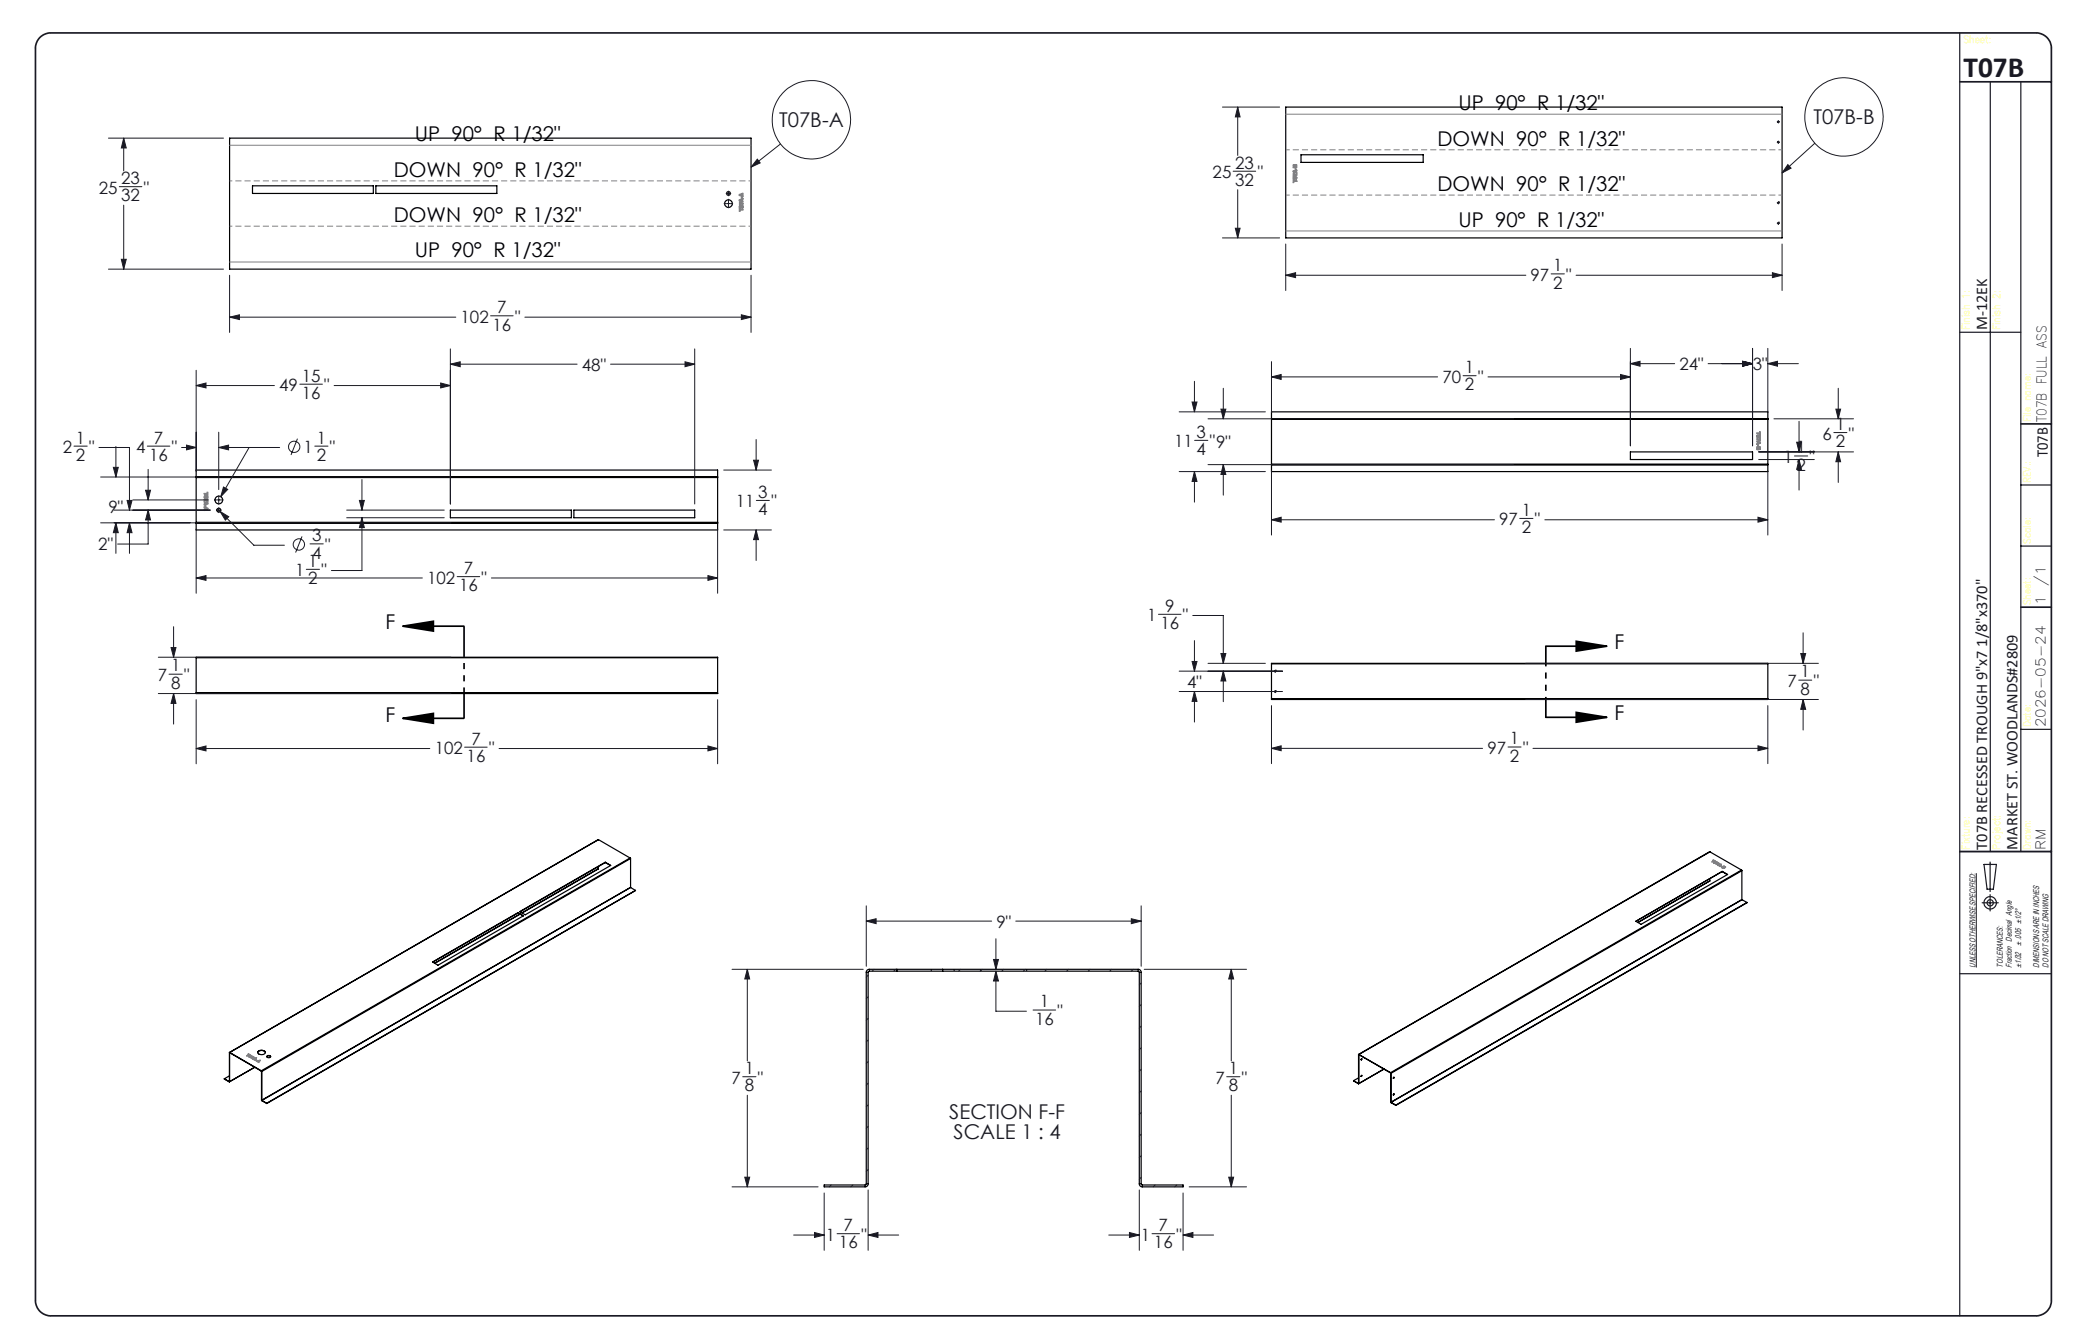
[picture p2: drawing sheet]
<svg xmlns="http://www.w3.org/2000/svg" width="432mm" height="279mm" viewBox="0 0 432 279" stroke-linecap="round" stroke-linejoin="round" font-family="sans-serif">
<g fill="none" stroke="#191924" stroke-width=".21">
<path d="M22.5 28.7h24M24.8 38.8h4.7M25.7 28.7l.5 2.1h-1zM25.7 28.7v6.8M151.4 39.7v.3M157.4 33.1l.6 .8-1.9 .8zM162.3 29.9l-6.2 4.8M254.1 22.3h11.9M256.4 35.6h4.7M257.3 22.3l.5 2h-1zM257.3 22.3v10M257.3 39.4v10.1"/>
<path d="M369.5 25.3h.1M369.5 29.6h.1M369.6 25.3h.2M369.6 29.6h.2M369.7 25.1h.1M369.7 25.2v.2M369.7 25.5v.1M369.7 29.3v.1M369.7 29.5v.2M369.7 29.8h.1M369.9 25.3h.1M369.9 29.6h.1"/>
<path d="M371.7 34.2l.7 .8-1.9 .9zM377.3 29.8l-6.8 6.1M22.5 56h24M25.2 53.9h1l-.5 2.1zM25.7 42.7v13.3M47.7 57.2v11.9M150.5 42.3h.7M151 40.2h.2M151.3 40.2h.3M151.3 42.3h.3M151.4 40.1v.2M151.4 40.4v.3"/>
<path d="M151.4 41.4v.7M151.4 42.2v.2M151.4 42.5v.7M151.7 40.2h.2M151.7 42.3h.6M156.1 57.2v11.9M254.1 49.5h11.9M256.8 47.4h1l-.5 2.1zM267.3 57.2l2-.5v1zM267.3 50.7v9.7M267.3 57.2h49.9M322.5 56.9h2.7"/>
<path d="M327.7 57.2h42.8M368.5 56.7l2 .5-2 .5zM369.5 46.4h.1M369.5 42.2h.1M369.6 46.4h.2M369.6 42.2h.2M369.7 46.2h.1M369.7 41.9h.1M369.7 42.1v.2M369.7 42.4h.1M369.7 46.3v.2M369.7 46.6h.1"/>
<path d="M369.9 46.4h.1M369.9 42.2h.1M370.5 50.7v9.7M40.8 77v21M47.7 65.9l2.1-.5v1zM47.7 65.9h47.1M62.3 79.9h4.7M91.6 79.6l2 .6-2 .4zM93.6 75.7l2.1-.5v1zM93.6 72.5v32.3M93.6 75.7h26.4M102 65.7h4.7"/>
<path d="M109.1 65.9h47M126.9 75.7h17.5M142.4 75.2l2 .5-2 .5zM144.4 72.5v32.3M154.1 65.4l2 .5-2 .5zM248.3 79.3v6.3M264.3 78.4l2-.5v1zM264.3 75.2v10.6M264.3 78.4h34.6M304.2 78.1h2.7M309.4 78.4h29.5M336.9 77.9l2 .5-2 .5z"/>
<path d="M338.9 75.6l2.1-.5v1zM338.9 72.4v20.3M338.9 75.6h9.3M355.1 75.6h9.2M362.3 75.1l2 .5-2 .5zM364.3 72.4v20.3M367.5 75.6l2-.5v1zM367.5 72.4v13.4M367.5 75.6h6.4M15.4 92.7h2.7M20.6 93h6.3v13M20.9 99.2h72.8"/>
<path d="M23.6 97.2h1l-.5 2zM24.1 92.8v6.4M30.6 92.7h4.7M30.8 97.6v6.3M37.7 93h3.1M38.8 92.5l2 .5-2 .5zM40.8 80.2l2-.6v1zM40.8 80.2h16.2M45.5 93l2-.5v1zM45.5 93h12.6M45.5 89.9v11.9M51.8 93l-5.9 10.3"/>
<path d="M61.8 91.2l-1.3 3.4M65.4 92.7h2.8M69.5 80.2h24.1M75.2 99.7v6.3M150.5 97.7h9.9M156.7 95.7h1l-.5 2zM157.2 91.4v6.3M245.1 98h18M245.1 85.6h18M247.8 83.6h1l-.5 2zM248.3 98l.5 2.1h-1zM248.3 98v6.4"/>
<path d="M248.4 91.5h2.7M251.1 87.1h63.5M251.1 96.6h63.5M253.8 85.1h1l-.5 2zM254.3 96.6l.5 2h-1zM254.3 80.7v6.4M254.3 96.6v6.3M264.3 97.9v13.3M365.6 95.5h11.6M365.6 93.9h19.7M367.5 97.9v13.3M368.8 87.1h16.5"/>
<path d="M373.1 94.8h2.7M373.5 91.9h1l-.5 2zM374 95.5l.5 2.1h-1zM374 87.6v6.3M374 95.5v6.4M381.2 89.9h2.8M381.7 85.1h1l-.5 2zM382.2 93.9l.5 2.1h-1zM382.2 80.7v6.4M382.2 93.9v6.4M20.9 108.7h72.8M23.7 106h20"/>
<path d="M24.1 108.7l.5 2h-1zM24.1 108.7v6.3M26.4 104h1l-.5 2zM26.9 108.7l.5 2h-1zM26.9 108.7v6.3M27.6 103.9h15.7M30.3 101.9h1l-.5 2zM30.8 106l.5 2.1h-1zM30.8 106v7.1h-6.4M40.8 110v13.3M44.6 103.9h.7M45 106h.3"/>
<path d="M45.4 106h.2M45.4 103.9h.2M45.5 103v.7M45.5 103.8v.2M45.5 104.1v.7M45.5 105.6v.2M45.5 105.9v.3M45.5 106.3v.3M45.7 106h.3M45.7 103.9h.7M45.8 106.3l1.8 1.1-.8 .7zM45.8 106.3l7 7h6.3"/>
<path d="M46.5 101.2l.8 .5-1.4 1.6zM62.8 111.5l-1.3 3.4M63.7 118.4h2.7M64.5 113.1h2.7M72.1 106h20.3M72.1 107.6h20.3M74.7 104h1l-.5 2zM75.2 107.6l.5 2.1h-1zM75.2 107.6v11h-6.3M95 119.9h4.7M147.2 119.7l2 .5-2 .5zM149.2 110v13.3"/>
<path d="M150.5 110.2h9.9M157.2 110.2l.5 2h-1zM157.2 110.2v6.3M157.2 104h2.7M264.3 108.1l2-.6v1zM264.3 108.1h46.4M315.9 107.8h2.8M321.2 108.1h46.3M365.5 107.5l2 .6-2 .4zM32.9 136.6h60.8M35.6 134.6h1l-.5 2zM36.1 130.3v6.3"/>
<path d="M40.8 120.2l2-.5v1zM40.8 120.2h47M102.2 120.2h47M240.8 127.7h4.7M245.1 139.5h21.5M247.8 137.5h1l-.5 2zM248 128h6.3v9.9M248.3 133.2v6.3M251.1 137.9h12M253.8 135.9h1l-.5 2zM254.3 139.5l.5 2.1h-1zM254.3 139.5v6.4"/>
<path d="M264.9 139.5h.1M265.1 139.3h.1M265.1 139.4v.2M265.1 139.7v.1M317.2 137.9h60.8M374.4 135.9h1l-.5 2zM374.9 131.6v6.3M32.9 144.2h60.8M35.1 140.2h2.8M36.1 144.2l.5 2h-1zM36.1 144.2v6.3M40.8 155.6l2-.5v1z"/>
<path d="M40.8 145.5v13.3M40.8 155.6h48.6M96.6 155.3h4.7M103.8 155.6h45.4M147.2 155.1l2 .5-2 .5zM149.2 145.5v13.3M245.1 143.8h21.5M248.3 143.8l.5 2h-1zM248.3 143.8v6.3M264.3 155.6l2-.6v1.1zM264.3 146.7v12.1M264.3 155.6h43.9"/>
<path d="M264.9 143.8h.1M265.1 143.5h.1M265.1 143.7v.2M265.1 144h.1M313.5 155.3h2.7M317.2 145.4h60.8M318.7 155.6h48.8M365.5 155l2 .6-2 .5zM367.5 146.7v12.1M373.9 141.4h2.8M374.9 145.4l.5 2.1h-1zM374.9 145.4v6.4"/>
<path d="M180.1 191.5l2-.5v1zM180.1 188.3v12.6M180.1 191.5h26.1M206.6 199.5h1l-.6 2zM207 195.2v6.3M211.2 191.5h26M235.2 191l2 .5-2 .5zM237.2 188.3v12.6M410.9 181.5v19.6M152.2 201.5h27.3M155.4 201.5l.5 2h-1.1zM155.4 201.5v19.1"/>
<path d="M180.5 202.7l-.4 .4M180.5 207.2l-.4 .4M180.5 211.7l-.4 .4M180.5 216.2l-.4 .4M181.7 201.5l-.4 .4M186.2 201.5l-.4 .4M199.7 201.5l-.4 .4M204.2 201.5l-.4 .4M207 201.9l.6 2h-1zM207 201.9v8.3h6.4M208.7 201.5l-.4 .4M213.1 201.5l-.3 .4"/>
<path d="M214.8 210h4.7M217.6 201.5l-.4 .4M222.1 201.5l-.3 .4M226.6 201.5l-.4 .4M231.1 201.5l-.4 .4M235.6 201.5l-.4 .4M237.2 204.4l-.3 .4M237.2 208.8l-.3 .4M237.2 213.3l-.3 .4M237.2 217.8l-.3 .4M237.9 201.5h21.3M256 201.5l.5 2h-1.1z"/>
<path d="M256 201.5v19.1M154.4 223.8h2.8M155.4 227.7v19M180.5 220.7l-.4 .4M180.5 229.7l-.4 .4M180.5 234.2l-.4 .4M180.5 238.7l-.4 .3M180.5 225.2l-.4 .4M237.2 222.3l-.3 .4M237.2 226.8l-.3 .4M237.2 231.3l-.3 .4M237.2 235.8l-.3 .4"/>
<path d="M255 223.8h2.8M256 227.7v19M152.2 246.7h17.9M154.8 244.7h1.1l-.5 2zM165 256.8h6.3M169.3 256.2l2 .6-2 .4zM171.3 248v11.9M172.8 246.3l-.4 .4M174 256.5h4.7M177.3 246.3l-.4 .4M180.5 256.8l2-.6v1zM180.5 243.1l-.4 .5"/>
<path d="M180.5 247.4v12.5M180.5 256.8h6.3M230.5 256.8h6.4M234.8 256.2l2.1 .6-2.1 .4zM236.9 247.4v12.5M237.2 240.3l-.3 .4M237.2 244.8l-.3 .4M239.5 256.5h4.7M240.1 246.3l-.4 .4M244.7 246.3l-.5 .4M246 256.8l2-.6v1zM246 256.8h6.3"/>
<path d="M246 248v11.9M247.2 246.7h12M255.4 244.7h1.1l-.5 2z"/>
<circle cx="168.7" cy="24.9" r="8.2"/>
<circle cx="383.3" cy="24.3" r="8.1"/>
<circle cx="61.2" cy="92.9" r="1.18"/>
<circle cx="62.2" cy="113.2" r="1.17"/>
</g>
<g fill="none" stroke="#191924" stroke-width=".25">
<path d="M407.4 6.8v266.7M413.8 17v160M420.1 17v160M407.4 69.1h12.7M420.1 113.5h6.4M420.1 100.8h6.4M420.1 151.6h6.4M407.4 177h19.1M412.5 179.7h2.5l-.6 5.2h-1.3zM413.7 179.2v6.1M412.1 187.7h3.3M413.7 186v3.4"/>
<path d="M407.4 202.4h19.1"/>
<circle cx="413.7" cy="187.7" r=".66"/>
<circle cx="413.8" cy="187.7" r="1.29"/>
</g>
<path d="M8.2 7.9a3.3 3.3 0 0 1 2.3-1.1h412.8a3.2 3.2 0 0 1 3.2 3.2v260.4a3.2 3.2 0 0 1-3.2 3.1h-412.8a3.2 3.2 0 0 1-3.1-3.1v-260.4a3.2 3.2 0 0 1 .8-2.1zM407.4 17h19.1M420.1 88.1h6.4M420.1 126.2h6.4M407.4 177h19.1" fill="none" stroke="#191924" stroke-width=".35"/>
<g fill="none" stroke="#000" stroke-width=".25">
<path d="M47.7 28.7h108.4v27.3h-108.4zM52.5 38.6h25.1v1.6h-25.1zM78.1 38.6h25.2v1.6h-25.2zM267.3 22.3h103.2v27.2h-103.2zM270.5 32.2h25.4v1.6h-25.4zM40.8 99.2v.1M40.8 99.1v.1M40.8 99.1v-1.4h108.4v1.4M40.8 99.3v9.3M40.8 99.3h108.4M40.8 99.2h108.4M40.8 99.1h108.4"/>
<path d="M149.2 99.2v.1M149.2 99.1v.1M149.2 99.3v9.3M264.3 87.1v.1M264.3 96.5v.1M264.3 87v.1M264.3 96.6h.1M264.3 87v-1.4h103.2v1.4M264.3 96.6v1.4h103.2v-1.4M264.3 87.2v9.3M264.3 87.2h103.2M264.3 87.1h103.2"/>
<path d="M264.3 96.5h103.2M264.3 96.6h103.2M264.3 87h103.2M338.9 93.9h25.4v1.6h-25.4zM367.5 87.1v.1M367.5 96.5v.1M367.5 87v.1M367.5 96.6h.1M367.5 87.2v9.3M40.8 108.6v.1M40.8 108.7v.1M40.8 108.8v1.4h108.4v-1.4"/>
<path d="M40.8 108.6h108.4M40.8 108.7h108.4M40.8 108.8h108.4M93.6 106h25.2v1.6h-25.2zM119.3 106h25.1v1.6h-25.1zM149.2 108.6v.1M149.2 108.7v.1M40.8 136.7v-.1h108.4v.1M40.8 136.7v7.5h108.4v-7.5M40.8 136.7h108.4M264.3 138v-.1h103.2v.1M264.3 138v7.4h103.2v-7.4"/>
<path d="M264.3 138h103.2M40.8 144.1h108.4zM264.3 145.3h103.2M367.5 145.3h.1M124.4 174.6h.1M124.4 174.6l-76.7 44.2M124.4 174.6l6.6 3.8M125.8 179.2v.1M125.8 179.3l-17.7 10.2M125.8 179.3l1.1 .6M131 178.4l.1 .1M131 178.4l-76.7 44.2"/>
<path d="M131.1 178.5l-76.7 44.2M131.1 178.5v6M355.5 177.1l-73 42.1M355.5 177.1l6.6 3.8M107.7 189.7l1.1 .7M107.7 189.7l-17.8 10.3 1.2 .7 17.7-10.3M107.7 189.7v.1M107.7 189.8l-17.7 10.2M107.7 189.8l1.1 .6M108.1 189.5l17.7-10.3 1.2 .7-17.8 10.3zM124.4 180.6l-15.9 9.2M124.4 180.2v.4"/>
<path d="M131.1 184.5h.1M131.1 184.5l-76.7 44.2M131.1 184.5l-76.7 44.3M131.1 184.5l1 .6M132.1 185.1l-76.6 44.2M132.1 185.1l-76.6 44.3M340.1 191.5l17.9-10.3 1.2 .6-18 10.4zM355.5 183.1l-.1 .1M355.5 183.1l-15 8.7M355.5 182.7v.4M358 181.2h.1M358 181.2l-17.9 10.3"/>
<path d="M358 181.2l1.1 .6M362.1 180.9v.1M362.1 180.9l-73 42.1M362.1 187h.1M362.1 181l-72.9 42.1M362.1 181v6M362.1 187l-72.9 42.1M362.2 187l-73 42.2M362.2 187l1 .6M363.2 187.6l-73 42.1M363.2 187.6l-73 42.2M47.7 218.9h.1"/>
<path d="M47.7 218.9v6M47.8 218.8l-.1 .1M47.8 218.8l6.5 3.8M47.8 218.9l6.5 3.8M47.8 218.8v.1M53.6 218.8a.91 .91 0 0 1 1.6 0M53.8 218.5a1.01 1.01 0 0 1 1.4 .3 .88 .88 0 0 1-.8 .5 .88 .88 0 0 1-.8-.6zM55.5 219.7l.4-.2 .4 .2M55.5 219.5a.35 .35 0 0 1 .5-.1 .35 .35 0 0 1 .2 .4l-.6 .1zM90.3 200.2l17.8-10.2-17.7 10.3M180.3 201.7l.3-.2h56a.6 .6 0 0 1 .6 .6v44.1l.2 .1h8.6v.4h-8.5a.6 .6 0 0 1-.6-.6v-44l-.3-.2h-56l-.1 .2v44a.6 .6 0 0 1-.7 .6h-8.5v-.4h8.7l.1-.2v-44.1zM186.4 201.5v.4"/>
<path d="M196 201.5v.4M282.4 219.3h.1M282.4 219.3v5.9M282.5 219.2l-.1 .1M282.5 219.3l6.6 3.8M282.5 219.2v6M282.5 219.2l6.6 3.8M46.6 224.3l1.1 .6M47.7 224.9h.1M47.7 224.8v.1M47.7 223.7l-1.1 .6M53 221.9l-5.3 3"/>
<path d="M54.3 222.7h.1M54.3 222.6l.1 .1M54.3 222.6v.1M54.4 228.7v.1M54.4 222.7h.1M54.4 222.7v6M54.4 228.7h.1M54.4 228.8h.1M54.4 228.8l1.1 .5M54.4 228.8l1.1 .6M55.5 229.3v.1M281.4 224.6l1 .7"/>
<path d="M281.4 224.6l1 .6M282.4 225.2v.1M282.4 225.2h.1M282.4 224.1l-1 .5M282.5 225.2l-.1 .1M283.1 220.1l-.1 .2M283.1 223.6l-.1 .2M287.7 222.2l-5.2 3M287.7 222.2l-5.2 3.1M289.1 223.1h.1M289.1 223l.1 .1M289.1 223v.1"/>
<path d="M289.1 229.1l.1 .1M289.1 223.1v6M289.1 229.1h.1M289.2 229.1h.1M289.2 223.1v6.1M289.2 229.2l1 .5M289.2 229.2l1 .6M289.7 227.4l.1 .1-.1 .1zM289.7 223.9l.1 .1-.1 .2zM289.8 223.9l-.1 .3M289.8 227.4l-.1 .2M290.2 229.7v.1"/>
<circle cx="369.7" cy="25.3" r=".13"/>
<circle cx="369.7" cy="29.6" r=".13"/>
<circle cx="151.4" cy="42.3" r=".78"/>
<circle cx="151.5" cy="40.2" r=".38"/>
<circle cx="369.7" cy="46.4" r=".12"/>
<circle cx="369.7" cy="42.2" r=".12"/>
<circle cx="45.5" cy="103.9" r=".79"/>
<circle cx="45.5" cy="106.1" r=".41"/>
<circle cx="265.1" cy="139.5" r=".14"/>
<circle cx="265.1" cy="143.8" r=".14"/>
<circle cx="283.1" cy="223.7" r=".12"/>
<circle cx="283.1" cy="220.2" r=".12"/>
</g>
<path d="M180.1 202.1h.4M180.8 201.9v-.4M193.6 201.5v.4M198.4 201.9v-.4M203.9 201.5v.4M213.4 201.9v-.4M236.6 201.5v.4M236.9 202.1h.4M179.9 246.3v.4M180.1 246.1h.4M237.3 246.1h-.4M237.5 246.3v.4" fill="none" stroke="#000" stroke-width=".21" stroke-dasharray="1.3 .6" stroke-linecap="butt"/>
<path d="M83.7 130.2l6.4-1v2zM83.7 130.2h12.7M321.3 134.3h12.7M327.7 133.3l6.3 1-6.3 1.1zM83.7 149.3l6.4-1v2.1zM83.7 149.3h12.7M321.3 149.1h12.7M327.7 148.1l6.3 1-6.3 1z" fill="none" stroke="#000" stroke-width=".35"/>
<g fill="none" stroke="#808080" stroke-width=".25">
<path d="M268.9 37.4l.1-.1v.2h.6v.2h-.6l-.1 .3zM268.9 35.6l.7-.3-.1 .5 .1 .2-.7-.2zM268.9 34.3h.3a.21 .21 0 0 1 .3 0 .21 .21 0 0 1 .1 .2v.4h-.7zM268.9 36.8l.5-.1a.34 .34 0 0 1-.1 .6 .34 .34 0 0 1-.4-.3zM268.9 36.1l.4 .2a.16 .16 0 0 1 .2-.1 .16 .16 0 0 1 0 .3l-.5-.2-.1 .3zM269 36.9h.1a.19 .19 0 0 1 .3-.1 .19 .19 0 0 1 0 .3 .19 .19 0 0 1-.3 0zM269 35.7l.3-.1v.2zM269 34.4l.2 .3h-.2zM269.3 35v.3zM269.3 34.4l.2 .3h-.2zM153.7 43.3l.2 .2h.5l.1 .1-.6 .1-.2 .2zM153.7 42.1l.7 .2 .1 .1-.6-.2-.1 .4z"/>
<path d="M153.7 41.6l.7-.3-.1 .5 .2 .1-.8-.2zM153.7 40.4l.7-.2-.1 .5 .2 .2-.7-.3zM153.8 42.8l.5-.1 .2 .3-.2 .2h-.4l-.2-.1zM153.8 42.9h.2a.17 .17 0 0 1 .2-.1 .17 .17 0 0 1 .1 .2h-.4zM153.9 41.6h.3v.1zM153.9 40.5l.3-.1v.2zM154.1 41h.2l-.1 .2zM365.2 90h.6l.1-.3 .1 .7-.2-.2-.6-.1zM365.2 91.2l.6 .2 .1-.3 .1 .5-.7-.2zM365.2 91.7l.8 .2v.2l-.7 .3 .1-.5zM365.3 92.9h.6l.1 .3a.19 .19 0 0 1-.2 .2 .19 .19 0 0 1-.2-.1l-.3 .2zM365.3 90.5h.4a.31 .31 0 0 1 .2 .4 .31 .31 0 0 1-.5 0l-.2-.1z"/>
<path d="M365.4 90.6l.5 .1-.5 .1zM365.4 93h.1v.3h-.1zM365.4 92.5h.2l-.1 .2zM365.5 91.9l.3 .1-.3 .1zM365.7 93h.1v.3zM42.4 102.6h.7l.1-.3v.6l-.1 .1v-.2h-.6zM42.4 104.3l.8 .2v.2l-.7 .3 .1-.5zM42.4 105.4l.7 .2 .1 .2-.7 .3 .1-.5zM42.5 103.8l.6 .2 .1-.3v.4l-.1 .1-.6-.2zM42.5 103.2l.6-.1 .1 .3-.2 .2h-.4l-.2-.2zM42.6 103.3l.1-.1a.19 .19 0 0 1 .3 0 .19 .19 0 0 1 0 .3 .19 .19 0 0 1-.3-.1zM42.7 105.1l.1 .3z"/>
<path d="M42.8 104.5l.2 .1-.2 .1zM42.8 105.7l.2 .1h-.2zM356.1 178.8l.5 .2h-.2l-.5 .2 .4-.3zM356.3 179.2l.4-.1a.19 .19 0 0 1 .3 .2 .19 .19 0 0 1-.3 .2h-.3zM356.4 179.4l.4-.2-.2 .2zM356.7 179.6l.6-.1-.2-.2 .4 .2zM357.1 179.8l.8-.1-.3 .4zM357.4 179.8l.3-.1-.1 .2zM357.8 180.1l.2 .1zM357.9 180.3l.5-.3 .3 .2-.2 .3h-.3zM358.1 180.3l.3 .1zM358.3 180.2l.3 .1z"/>
<path d="M51.6 219.1l.5 .3-.3-.1-.5 .2 .4-.3zM51.8 219.6l.2-.2a.24 .24 0 0 1 .4 .2 .24 .24 0 0 1-.4 .2h-.2zM51.9 219.6l.3-.1-.2 .2zM52.2 220l.5-.2-.2-.2 .4 .2zM52.5 220.1l.8-.1-.3 .4zM52.9 220.1h.2zM53.2 220.4l.2 .1zM53.3 220.6l.8-.1-.3 .4zM53.7 220.6l.2-.1-.1 .2z"/>
</g>
<path d="M96.5 130.2v19.1" fill="none" stroke="#000" stroke-width=".35" stroke-dasharray="6.3 1.3 1.3 1.3 1.3 1.3" stroke-dashoffset="-.1" stroke-linecap="butt"/>
<path d="M321.4 149.1v-14.8" fill="none" stroke="#000" stroke-width=".35" stroke-dasharray="6.3 1.3 1.3 1.3 1.3 1.3" stroke-dashoffset="2.1" stroke-linecap="butt"/>
<path d="M47.7 37.6h108.5M156.2 47h-108.5" fill="none" stroke="#808080" stroke-width=".21" stroke-dasharray="1.3 .6" stroke-dashoffset=".7" stroke-linecap="butt"/>
<path d="M267.3 31.1h103.2M370.5 40.6h-103.2" fill="none" stroke="#808080" stroke-width=".21" stroke-dasharray="1.3 .6" stroke-dashoffset=".5" stroke-linecap="butt"/>
<path d="M47.7 30.2h108.4M267.3 23.7h103.2M47.7 54.5h108.4M267.3 48h103.2" fill="none" stroke="#808080" stroke-width=".21"/>
<path d="M83.7 130.2l6.4-1v2zM83.7 149.3l6.4-1v2.1zM327.7 148.1l6.3 1-6.3 1zM327.7 133.3l6.3 1-6.3 1.1z" fill="#000"/>
<g fill="#191924">
<path d="M35.6 134.6h1l-.5 2zM36.1 144.2l.5 2h-1zM147.2 155.1l2 .5-2 .5zM40.8 155.6l2-.5v1zM23.6 97.2h1l-.5 2zM24.1 108.7l.5 2h-1zM147.2 119.7l2 .5-2 .5zM40.8 120.2l2-.5v1zM74.7 104h1l-.5 2zM75.2 107.6l.5 2.1h-1zM91.6 79.6l2 .6-2 .4zM40.8 80.2l2-.6v1zM26.4 104h1l-.5 2zM26.9 108.7l.5 2h-1zM30.3 101.9h1l-.5 2zM30.8 106l.5 2.1h-1zM93.6 75.7l2.1-.5v1zM142.4 75.2l2 .5-2 .5zM38.8 92.5l2 .5-2 .5zM45.5 93l2-.5v1zM45.8 106.3l1 1.8 .8-.7zM46.5 101.2l-.6 2.1 1.4-1.6zM157.2 110.2l.5 2h-1zM156.7 95.7h1l-.5 2zM25.2 53.9h1l-.5 2.1zM25.7 28.7l.5 2.1h-1zM154.1 65.4l2 .5-2 .5zM47.7 65.9l2.1-.5v1zM253.8 85.1h1l-.5 2zM254.3 96.6l.5 2h-1zM365.5 107.5l2 .6-2 .4zM264.3 108.1l2-.6v1zM338.9 75.6l2.1-.5v1zM362.3 75.1l2 .5-2 .5zM362.3 75.1l2 .5-2 .5zM367.5 75.6l2-.5v1zM248.3 98l.5 2.1h-1zM247.8 83.6h1l-.5 2zM374 95.5l.5 2.1h-1zM373.5 91.9h1l-.5 2zM382.2 93.9l.5 2.1h-1zM381.7 85.1h1l-.5 2zM336.9 77.9l2 .5-2 .5zM264.3 78.4l2-.5v1z"/>
<path d="M374.9 145.4l.5 2.1h-1zM374.4 135.9h1l-.5 2zM247.8 137.5h1l-.5 2zM248.3 143.8l.5 2h-1zM254.3 139.5l.5 2.1h-1zM253.8 135.9h1l-.5 2zM264.3 155.6l2-.6v1.1zM365.5 155l2 .6-2 .5z"/>
<path d="M157.4 33.1l.6 .8-1.9 .8zM371.7 34.2l.7 .8-1.9 .9z"/>
<path d="M169.3 256.2l2 .6-2 .4zM180.5 256.8l2-.6v1zM155.4 201.5l.5 2h-1.1zM154.8 244.7h1.1l-.5 2zM180.1 191.5l2-.5v1zM235.2 191l2 .5-2 .5zM256 201.5l.5 2h-1.1zM255.4 244.7h1.1l-.5 2zM234.8 256.2l2.1 .6-2.1 .4zM246 256.8l2-.6v1zM207 201.9l.6 2h-1zM206.6 199.5h1l-.6 2zM368.5 56.7l2 .5-2 .5zM267.3 57.2l2-.5v1zM256.8 47.4h1l-.5 2.1zM257.3 22.3l.5 2h-1z"/>
</g>
<text font-size="6.1" fill="#191924" x="408.2" y="16.1">T07B</text>
<g font-size="4.2">
<text x="303.2" y="22.8">UP 90° R 1/32&quot;</text>
<text x="86.2" y="29.3">UP 90° R 1/32&quot;</text>
<text x="298.8" y="30.3">DOWN 90° R 1/32&quot;</text>
<text x="81.8" y="36.7">DOWN 90° R 1/32&quot;</text>
<text x="298.8" y="39.7">DOWN 90° R 1/32&quot;</text>
<text x="81.8" y="46.1">DOWN 90° R 1/32&quot;</text>
<text x="303.2" y="47.1">UP 90° R 1/32&quot;</text>
<text x="86.2" y="53.5">UP 90° R 1/32&quot;</text>
<text x="80.2" y="130.8">F</text>
<text x="335.6" y="135">F</text>
<text x="80.2" y="150">F</text>
<text x="335.6" y="149.8">F</text>
</g>
<g font-size="4.2" fill="#191924">
<text x="162" y="26.4">T07B-A</text>
<text x="377" y="25.9">T07B-B</text>
<text x="197.4" y="232.7">SECTION F-F</text>
<text x="198.3" y="236.8">SCALE 1 : 4</text>
</g>
<g font-size="3.5" fill="#191924">
<text x="256.8" y="35">23</text>
<text x="20.5" y="40.3">25</text>
<text x="25.2" y="38.3">23</text>
<text x="25.2" y="41.9">32</text>
<text x="29.9" y="40.3">&quot;</text>
<text x="252.1" y="37">25</text>
<text x="256.8" y="38.6">32</text>
<text x="261.5" y="37">&quot;</text>
<text x="318.2" y="58.4">97</text>
<text x="322.9" y="56.4">1</text>
<text x="322.9" y="60">2</text>
<text x="325.6" y="58.4">&quot;</text>
<text x="103.4" y="65.1">7</text>
<text x="95.7" y="67.1">102</text>
<text x="102.4" y="68.7">16</text>
<text x="107.1" y="67.1">&quot;</text>
<text x="121" y="77">48&quot;</text>
<text x="304.6" y="77.5">1</text>
<text x="349.2" y="76.9">24&quot;</text>
<text x="364.4" y="76.9">3&quot;</text>
<text x="58" y="81.3">49</text>
<text x="62.7" y="79.3">15</text>
<text x="62.7" y="82.9">16</text>
<text x="67.4" y="81.3">&quot;</text>
<text x="299.9" y="79.5">70</text>
<text x="304.6" y="81.1">2</text>
<text x="307.3" y="79.5">&quot;</text>
<text x="381.6" y="89.4">1</text>
<text x="13.1" y="94.2">2</text>
<text x="15.8" y="92.2">1</text>
<text x="15.8" y="95.8">2</text>
<text x="18.5" y="94.2">&quot;</text>
<text x="28.3" y="94.2">4</text>
<text x="31" y="95.8">16</text>
<text x="32" y="92.2">7</text>
<text x="35.7" y="94.2">&quot;</text>
<text x="63.1" y="94.2">1</text>
<text x="65.9" y="92.2">1</text>
<text x="65.9" y="95.8">2</text>
<text x="68.6" y="94.2">&quot;</text>
<text x="244.1" y="93">11</text>
<text x="248.8" y="91">3</text>
<text x="248.8" y="94.6">4</text>
<text x="251.5" y="93">&quot;9&quot;</text>
<text x="373.5" y="94.2">1</text>
<text x="378.9" y="91.4">6</text>
<text x="381.6" y="93">2</text>
<text x="384.4" y="91.4">&quot;</text>
<text x="370.8" y="96.2">1</text>
<text x="373.5" y="97.9">2</text>
<text x="376.2" y="96.2">&quot;</text>
<text x="22.6" y="106.6">9&quot;</text>
<text x="153" y="105.5">11</text>
<text x="157.6" y="103.5">3</text>
<text x="157.6" y="107.1">4</text>
<text x="160.4" y="105.5">&quot;</text>
<text x="316.4" y="107.2">1</text>
<text x="64.9" y="112.5">3</text>
<text x="311.7" y="109.2">97</text>
<text x="316.4" y="110.8">2</text>
<text x="319.1" y="109.2">&quot;</text>
<text x="20.4" y="114.4">2&quot;</text>
<text x="61.4" y="119.8">1</text>
<text x="64.1" y="117.8">1</text>
<text x="64.9" y="116.1">4</text>
<text x="66.8" y="119.8">&quot;</text>
<text x="67.6" y="114.5">&quot;</text>
<text x="96.4" y="119.3">7</text>
<text x="64.1" y="121.4">2</text>
<text x="88.8" y="121.3">102</text>
<text x="95.4" y="122.9">16</text>
<text x="100.1" y="121.3">&quot;</text>
<text x="238.5" y="129.1">1</text>
<text x="241.2" y="130.8">16</text>
<text x="242.2" y="127.1">9</text>
<text x="245.9" y="129.1">&quot;</text>
<text x="32.8" y="141.6">7</text>
<text x="35.6" y="139.6">1</text>
<text x="35.6" y="143.2">8</text>
<text x="38.3" y="141.6">&quot;</text>
<text x="246.8" y="143">4&quot;</text>
<text x="371.6" y="142.8">7</text>
<text x="374.3" y="140.8">1</text>
<text x="377.1" y="142.8">&quot;</text>
<text x="374.3" y="144.4">8</text>
<text x="98" y="154.8">7</text>
<text x="313.9" y="154.7">1</text>
<text x="90.4" y="156.8">102</text>
<text x="97" y="158.4">16</text>
<text x="101.7" y="156.8">&quot;</text>
<text x="309.2" y="156.7">97</text>
<text x="313.9" y="158.3">2</text>
<text x="316.6" y="156.7">&quot;</text>
<text x="207.2" y="192.8">9&quot;</text>
<text x="216.2" y="209.4">1</text>
<text x="215.2" y="213">16</text>
<text x="219.9" y="211.4">&quot;</text>
<text x="152.1" y="225.3">7</text>
<text x="154.8" y="223.3">1</text>
<text x="154.8" y="226.9">8</text>
<text x="157.6" y="225.3">&quot;</text>
<text x="252.7" y="225.3">7</text>
<text x="255.4" y="223.3">1</text>
<text x="255.4" y="226.9">8</text>
<text x="258.2" y="225.3">&quot;</text>
<text x="171.7" y="257.9">1</text>
<text x="175.4" y="255.9">7</text>
<text x="179.1" y="257.9">&quot;</text>
<text x="237.2" y="257.9">1</text>
<text x="240.9" y="255.9">7</text>
<text x="244.6" y="257.9">&quot;</text>
<text x="174.4" y="259.5">16</text>
<text x="239.9" y="259.5">16</text>
</g>
<g font-size="3.4" fill="#191924">
<text x="413.1" y="68.7" transform="rotate(-90 413.1 68.7)">M-12EK</text>
<text x="425.7" y="95.1" transform="rotate(-90 425.7 95.1)">T07B</text>
<text x="413.1" y="176.6" transform="rotate(-90 413.1 176.6)">T07B RECESSED TROUGH 9&quot;x7 1/8&quot;x370&quot;</text>
<text x="419.4" y="176.6" transform="rotate(-90 419.4 176.6)">MARKET ST. WOODLANDS#2809</text>
</g>
<g font-size="2.8" fill="#191924">
<text x="425.5" y="87.7" transform="rotate(-90 425.5 87.7)">T07B FULL ASS</text>
<text x="425.2" y="125.8" transform="rotate(-90 425.2 125.8)">1</text>
<text x="425.2" y="121.7" transform="rotate(-90 425.2 121.7)">/1</text>
<text x="425.2" y="151.2" transform="rotate(-90 425.2 151.2)">2026-05-24</text>
<text x="425.2" y="176.6" transform="rotate(-90 425.2 176.6)">RM</text>
</g>
<g font-size="2.1" fill="#ff0">
<text x="408.2" y="8.9">Sheet:</text>
<text x="409.5" y="68.7" transform="rotate(-90 409.5 68.7)">Finish 1:</text>
<text x="415.8" y="68.7" transform="rotate(-90 415.8 68.7)">Finish 2:</text>
<text x="422.2" y="87.7" transform="rotate(-90 422.2 87.7)">File name:</text>
<text x="422.2" y="100.4" transform="rotate(-90 422.2 100.4)">REV.:</text>
<text x="422.2" y="113.1" transform="rotate(-90 422.2 113.1)">Scale:</text>
<text x="422.2" y="125.8" transform="rotate(-90 422.2 125.8)">Sheet:</text>
<text x="422.2" y="151.2" transform="rotate(-90 422.2 151.2)">Date:</text>
<text x="409.5" y="176.6" transform="rotate(-90 409.5 176.6)">Fixture:</text>
<text x="415.8" y="176.6" transform="rotate(-90 415.8 176.6)">Project:</text>
<text x="422.2" y="176.6" transform="rotate(-90 422.2 176.6)">Drawn:</text>
</g>
<g font-size="1.7" fill="#191924">
<text x="420.2" y="196.6" transform="rotate(-90 420.2 196.6)">± .005 ±1/2°</text>
<text x="410.7" y="201.1" transform="rotate(-90 410.7 201.1)">UNLESS OTHERWISE SPECIFIED:</text>
<text x="416.4" y="201.1" transform="rotate(-90 416.4 201.1)">TOLERANCES:</text>
<text x="418.3" y="201.1" transform="rotate(-90 418.3 201.1)">Fraction Decimal Angle</text>
<text x="420.2" y="201.1" transform="rotate(-90 420.2 201.1)">±1/32</text>
<text x="424" y="201.1" transform="rotate(-90 424 201.1)">DIMENSIONS ARE IN INCHES</text>
<text x="425.9" y="201.1" transform="rotate(-90 425.9 201.1)">DO NOT SCALE DRAWING</text>
</g>
</svg>
